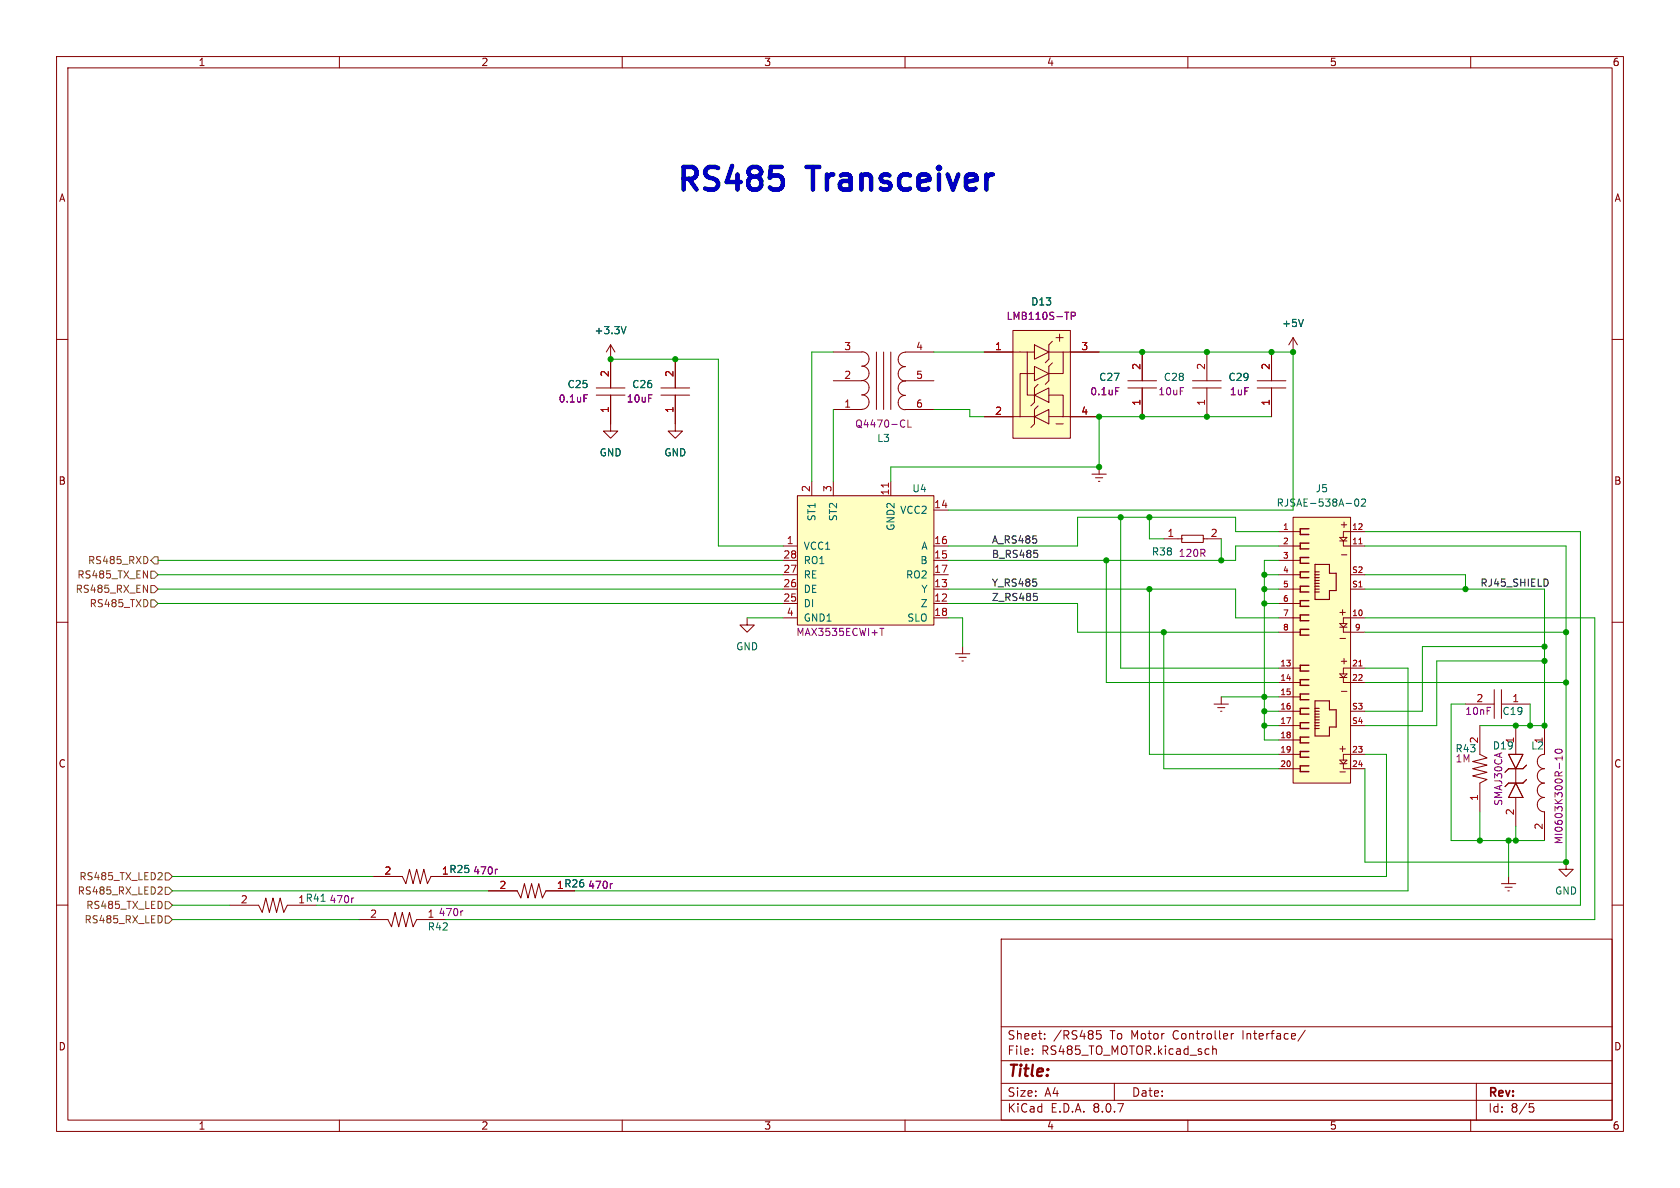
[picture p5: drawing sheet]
<svg xmlns="http://www.w3.org/2000/svg" width="297mm" height="210mm" viewBox="0 0 297 210" stroke-linecap="round" stroke-linejoin="round" font-family="sans-serif">
<g fill="none" stroke="#840000" stroke-width=".18">
<path d="M10 10h277v190h-277zM12 12h273v186h-273zM60 10v2M110 10v2M160 10v2M210 10v2M260 10v2M228.6 59.7l-.8 1.3M228.6 59.7v2.5M228.6 59.7l.8 1.3M10 60h2M105.4 68.6h5.1"/>
<path d="M105.4 69.9h5.1M107.9 63.5v5.1M107.9 69.9v5M116.8 68.6h5.1M116.8 69.9h5.1M119.4 63.5v5.1M119.4 69.9v5M210.8 68.6h5.1M210.8 67.3h5.1M213.4 62.2v5.1M213.4 68.6v5.1M222.2 68.6h5.1"/>
<path d="M222.2 67.3h5.1M224.8 62.2v5.1M224.8 68.6v5.1M285 60h2M205.7 95.3h3.2M208.9 94.6h3.8v1.3h-3.8zM208.9 95.3h.1M212.7 95.3h.1M212.7 95.3h3.2M10 110h2M168.9 115.6h2.5M169.5 116.2h1.3"/>
<path d="M170.1 116.8h.2M170.2 114.3v1.3M285 110h2M265.4 156.2h2.6M266.1 156.8h1.2M266.6 157.5h.2M266.7 154.9v1.3M10 160h2M177 166h108v32h-108zM285 160h2M60 198v2M110 198v2"/>
<path d="M160 198v2M177 194.5h108M177 191.5h108M177 187.5h108M177 181.5h108M182.5 186.3v.1M182.5 185.5v.1M184.7 183.6v.1M184.7 182.8v.1M194.6 182.2h-.7l-.1 .7 .2-.1h.5l.2 .3-.1 .5-.2 .1-.6-.1M197 191.5v3M210 198v2"/>
<path d="M214.4 184.9v1.5M214.4 185.5l.2-.1 .4 .1v.9M217.7 182.7v1M218.1 182.7l-.3 .1-.1 .2M230.7 182.1l-1.2 2M260 198v2M261 191.5v6.5M270.4 195.1h.7M270.5 195.7h.4l.3 .3-.2 .5-.5 .1"/>
</g>
<path d="M230.4 56.5l-.4 1.2" fill="none" stroke="#006464" stroke-width=".18"/>
<path d="M103.2 69.8h.6" fill="none" stroke="#840084" stroke-width=".18"/>
<path d="M141 87.6h24.1v22.9h-24.1z" fill="#ffffc2"/>
<g fill="none" stroke="#840000" stroke-width=".18">
<path d="M107.9 61l-.7 1.2M107.9 61v2.5M107.9 61l.8 1.2M138.4 96.5h2.6M138.4 99.1h2.6M141 87.6h24.1v22.9h-24.1zM143.5 85.1v2.5M147.3 85.1v2.5M157.5 85.1v2.5M165.1 96.5h2.5M165.1 90.2h2.5M165.1 99.1h2.5"/>
<path d="M193 83.8h2.6M193.7 84.5h1.2M194.2 85.1h.2M194.3 82.6v1.2M132.1 109.2v1.3h1.2l-1.2 1.3-1.3-1.3h1.3M138.4 106.7h2.6M138.4 104.1h2.6M138.4 101.6h2.6M138.4 109.2h2.6M165.1 106.7h2.5M165.1 104.1h2.5M165.1 101.6h2.5"/>
<path d="M165.1 109.2h2.5M214.6 124.5h2.6M215.3 125.1h1.2M215.8 125.7h.2M215.9 123.2v1.3M261.6 128.3v5.1l1.3 .6-2.6 .6 2.6 .7-2.6 .6 2.6 .6-2.6 .7 2.6 .6-1.3 .6v5.1M266.7 133.4h2.5l-1.2 2.5zM268 138.4l1.2 2.6h-2.5zM268 128.3v5.1M268 135.9v2.5M269.9 135.3l-.7 .6h-2.5l-.6 .6M269.9 137.8l-.7 .6h-2.5l-.6 .7"/>
<path d="M273 128.3v5.1a1.27 1.27 0 0 0-1.2 1.2 1.27 1.27 0 0 0 1.2 1.3 1.27 1.27 0 0 0-1.2 1.3 1.27 1.27 0 0 0 1.2 1.2 1.27 1.27 0 0 0-1.2 1.3 1.27 1.27 0 0 0 1.2 1.3 1.27 1.27 0 0 0-1.2 1.2 1.27 1.27 0 0 0 1.2 1.3v5.1M268 141v5.1M276.9 152.4v1.3h1.2l-1.2 1.2-1.3-1.2h1.3"/>
</g>
<path d="M157.1 85.4v.7" fill="none" stroke="#a90000" stroke-width=".18"/>
<path d="M155.5 111.1h.8M155.9 111.1v1.2M275 132.6a.75 .75 0 0 1 1.2 .3 .72 .72 0 0 1-1.3-.2zM275.7 134.9v1M276.2 133.6v.8M276.2 134h-1.3l.4 .4" fill="none" stroke="#840084" stroke-width=".18"/>
<path d="M110.7 57.7l-.5 1.3" fill="none" stroke="#006464" stroke-width=".18"/>
<path d="M179.1 58.4h10.1v19.1h-10.1z" fill="#ffffc2"/>
<g fill="none" stroke="#840000" stroke-width=".18">
<path d="M179.1 58.4h10.1v19.1h-10.1zM186.7 59.7h1.3M187.3 59.1v1.2M107.9 74.9v1.3h1.3l-1.3 1.3-1.2-1.3h1.2M119.4 74.9v1.3h1.2l-1.2 1.3-1.3-1.3h1.3M147.3 62.2h5.1M147.3 67.3h5.1M147.3 72.4h5.1M152.4 62.2a1.27 1.27 0 0 1 1.2 1.3 1.27 1.27 0 0 1-1.2 1.2 1.27 1.27 0 0 1 1.2 1.3 1.27 1.27 0 0 1-1.2 1.3 1.27 1.27 0 0 1 1.2 1.2 1.27 1.27 0 0 1-1.2 1.3 1.27 1.27 0 0 1 1.2 1.3 1.27 1.27 0 0 1-1.2 1.2M154.9 62.2v10.2M156.2 62.2v10.2M157.5 62.2v10.2"/>
<path d="M160 62.2h5.1M160 67.3h5.1M160 72.4h5.1M160.1 62.3a1.27 1.27 0 0 0-1.3 1.2 1.27 1.27 0 0 0 1.3 1.3 1.27 1.27 0 0 0-1.3 1.3 1.27 1.27 0 0 0 1.3 1.3 1.27 1.27 0 0 0-1.3 1.2 1.27 1.27 0 0 0 1.3 1.3 1.27 1.27 0 0 0-1.3 1.3 1.27 1.27 0 0 0 1.3 1.2M174 62.2h7.6v7.7h1.3M174 73.7h8.9M181.6 62.2h1.3M182.9 66h-2.6v7.7M182.9 64.8l2.5 1.2-2.5 1.3zM182.9 61l2.5 1.2-2.5 1.3zM182.9 73.7l2.5-1.3v2.5zM182.9 69.9l2.5-1.3v2.5z"/>
<path d="M183.5 71.8l-.6 .6v2.5l-.7 .7M183.5 67.9l-.6 .7v2.5l-.7 .7M185.4 69.9h2.6v3.8h-2.6M185.4 62.2h2.6v3.8h-2.6M186.1 64.1l-.7 .7v2.5l-.6 .6M186.1 60.3l-.7 .7v2.5l-.6 .6M186.7 74.9h1.3M188 73.7h6.3M188 62.2h6.3M199.4 68.6h5.1M199.4 67.3h5.1M201.9 62.2v5.1"/>
<path d="M201.9 68.6v5.1M259.1 124.5h5.1M264.2 121.9v5.1M265.4 121.9v5.1M265.4 124.5h5.1M66 154.9h5.1l.7 1.3 .6-2.5 .6 2.5 .7-2.5 .6 2.5 .6-2.5 .7 2.5 .6-1.3h5.1M86.4 157.5h5l.7 1.3 .6-2.6 .6 2.6 .7-2.6 .6 2.6 .6-2.6 .7 2.6 .6-1.3h5.1M40.6 160h5.1l.7 1.3 .6-2.5 .6 2.5 .7-2.5 .6 2.5 .6-2.5 .7 2.5 .6-1.3h5.1M63.5 162.6h5.1l.6 1.2 .6-2.5 .7 2.5 .6-2.5 .7 2.5 .6-2.5 .6 2.5 .7-1.2h5"/>
</g>
<path d="M189.4 55.9l.6-.1 .1-.2-.1-.3-.6-.1v1.3M159.7 74.2l.3 .2M160 75.4l-.3 .1M160.5 74.2v1.3h.6M197.2 68.5h.6M62.5 158.7l-.2 .1M87.9 153.7h-.2M108.3 156.2l-.3 .1M81.8 161l-.2 .1" fill="none" stroke="#840084" stroke-width=".18"/>
<path d="M56.8 159.3h.7" fill="none" stroke="#006464" stroke-width=".18"/>
<path d="M228.6 91.4h10.2v47h-10.2z" fill="#ffffc2"/>
<g fill="none" stroke="#840000" stroke-width=".25">
<path d="M231.4 93.5h-1.5v1h1.5M231.4 96h-1.5v1h1.5M231.4 98.6h-1.5v1h1.5M231.4 101.1h-1.5v1h1.5M231.4 103.6h-1.5v1h1.5M231.4 106.2h-1.5v1h1.5M231.4 108.7h-1.5v1h1.5M231.4 111.3h-1.5v1h1.5M231.4 117.6h-1.5v1h1.5M231.4 120.1h-1.5v1.1h1.5M231.4 122.7h-1.5v1h1.5M231.4 125.2h-1.5v1h1.5"/>
<path d="M231.4 127.8h-1.5v1h1.5M231.4 130.3h-1.5v1h1.5M231.4 132.8h-1.5v1.1h1.5M231.4 135.4h-1.5v1h1.5"/>
</g>
<g fill="none" stroke="#840000" stroke-width=".18">
<path d="M107.9 63.5v5.1M107.9 69.9v5M119.4 63.5v5.1M119.4 69.9v5M174 62.2h5.1M174 73.7h5.1M189.2 62.2h5.1M189.2 73.7h5.1M201.9 62.2v5.1M201.9 68.6v5.1M224.8 62.2v5.1M224.8 68.6v5.1"/>
<path d="M226.1 99.1h3.8M226.1 96.5h3.8M226.1 94h3.8M228.6 91.4h10.2v47h-10.2zM236.9 95h1.2l-.6 .6zM236.9 95.6h1.2M237.2 98.1h.9M237.5 95.6v.9h3.8M241.3 94h-3.8v1M226.1 118.1h3.8M226.1 111.8h3.8M226.1 109.2h3.8"/>
<path d="M226.1 106.7h3.8M226.1 104.1h3.8M226.1 101.6h3.8M236.9 119.1h1.2l-.6 .7zM236.9 110.2h1.2l-.6 .7zM236.9 119.8h1.2M236.9 110.9h1.2M236.9 112.9h1M237.5 119.8v.9h3.8M237.5 110.9v.9h3.8M238.8 104.1h2.5M238.8 101.6h2.5"/>
<path d="M238.8 109.2v2.6M241.3 118.1h-3.8v1M241.3 109.2h-3.8v1M226.1 135.9h3.8M226.1 133.4h3.8M226.1 130.8h3.8M226.1 128.3h3.8M226.1 125.7h3.8M226.1 123.2h3.8M226.1 120.7h3.8M236.9 134.4h1.2l-.6 .6zM236.9 135h1.2"/>
<path d="M236.9 136.5h.9M237.2 122.2h.9M237.5 135v.9h3.8M238.8 128.3h2.5M238.8 125.7h2.5M238.8 133.4v2.5M241.3 133.4h-3.8v1M66 154.9h5.1M76.2 154.9h5.1M86.4 157.5h5M96.5 157.5h5.1"/>
</g>
<g fill="none" stroke="#840000" stroke-width=".2">
<path d="M232.5 99.8h2.5v1.5h1.2v3.1h-1.2v1.6h-2.5zM232.5 104.6h.7M232.5 104.1h.7M232.5 103.6h.7M232.5 103.1h.7M232.5 102.6h.7M232.5 102.1h.7M232.5 101.6h.7M232.5 101.1h.7M232.5 123.9h2.5v1.6h1.2v3h-1.2v1.6h-2.5zM232.5 128.8h.7M232.5 128.3h.7"/>
<path d="M232.5 127.8h.7M232.5 127.3h.7M232.5 126.7h.7M232.5 126.2h.7M232.5 125.7h.7M232.5 125.2h.7"/>
</g>
<path d="M240.2 96.1h.6M240.2 117.7h.6" fill="none" stroke="#a90000" stroke-width=".18"/>
<path d="M110.7 57.7l-.5 1.3M230.4 56.5l-.4 1.2M239.6 88.3l.2-.1a.68 .68 0 0 1 .4 .6 .68 .68 0 0 1-.4 .7l-.2-.1-.1-.4zM240.7 88.3l.5-.1 .2 .4-.8 .9h.8" fill="none" stroke="#006464" stroke-width=".18"/>
<g fill="none" stroke="#725600" stroke-width=".18">
<path d="M26.1 98.7v.6M27.3 98.4h.6v1.3h-.6l-.6-.6zM25.4 103.4l.7 1.3v-1.3M26.7 106h.6l.6 .7-.6 .6h-.6zM26.7 103.5h.6l.6 .6-.6 .7h-.6zM26.7 101h.6l.6 .6-.6 .6h-.6zM28.1 156.8l.5 .1 .1 .3-.8 .9h.8M28.4 154.2l.3 .3-.1 .3-.7 .7h.8M29.2 159.4h.6l.7 .6-.7 .7h-.6zM29.2 154.3h.6l.7 .6-.7 .7h-.6zM29.2 156.8h.6l.7 .7-.7 .6h-.6zM28.6 162.2v.6"/>
<path d="M29.2 161.9h.6l.7 .7-.7 .6h-.6z"/>
</g>
<path d="M182.8 97.3h.6M183.3 97.8l.2 .2-.2 .5M182.7 104.9h.6M183.2 105.4l.2 .2v.3l-.2 .3M273.6 102.7v.6" fill="none" stroke="#0f0f0f" stroke-width=".18"/>
<path d="M136.3 29.5h1.9M138 31.2l.4 .6v.9l-.4 .6" fill="none" stroke="#0000c2" stroke-width=".8"/>
<g fill="none" stroke="#009600" stroke-width=".18">
<path d="M107.9 63.5h19.1v33h11.4M147.3 62.2h-3.8v22.9M147.3 72.4v12.7M165.1 72.4h6.3v1.3h2.6M165.1 62.2h8.9M194.3 62.2h34.3v28h-61M224.8 73.7h-30.5v8.9h-36.8v2.5M27.9 99.1h110.5M195.6 99.1v21.6h30.5M198.1 91.4v26.7h28M203.2 91.4v3.9h2.5M215.9 95.3v3.8"/>
<path d="M226.1 94h-7.7v-2.6h-27.9v5.1h-22.9M226.1 96.5h-7.7v2.6h-50.8M226.1 99.1h-2.6v31.7h2.6M241.3 94h38.1v66h-223.5M241.3 96.5h35.6v55.9h-35.6v-16.5M27.9 104.1h110.5M27.9 106.7h110.5M27.9 101.6h110.5M132.1 109.2h6.3M167.6 106.7h22.9v5.1h35.6M167.6 109.2h2.6v5.1M167.6 104.1h50.8v5.1h7.7"/>
<path d="M203.2 104.1v29.3h22.9M205.7 111.8v24.1h20.4M223.5 104.1h2.6M223.5 106.7h2.6M223.5 101.6h2.6M241.3 111.8h35.6M241.3 109.2h40.6v53.4h-203.2M241.3 104.1h31.7v24.2h-11.4M241.3 118.1h7.6v39.4h-147.3M241.3 101.6h17.8v2.5M273 116.8h-19v11.5h-12.7M273 114.3h-21.5v11.4h-10.2"/>
<path d="M215.9 123.2h10.2M223.5 128.3h2.6M223.5 125.7h2.6M241.3 133.4h3.8v21.5h-163.8M241.3 120.7h35.6M259.1 124.5h-2.6v24.1h16.5M270.5 124.5v3.8M30.5 154.9h35.5M30.5 157.5h55.9M261.6 143.5v5.1M266.7 148.6v6.3M268 146.1v2.5"/>
<path d="M30.5 160h10.1M30.5 162.6h33"/>
</g>
<path d="M189.4 55.9l.6-.1 .1-.2-.1-.3-.6-.1v1.3M103.2 69.8h.6M197.2 68.5h.6M87.9 153.7h-.2M108.3 156.2l-.3 .1" fill="none" stroke="#840084" stroke-width=".18"/>
<g fill="#009600" stroke="#009600" stroke-width=".18">
<circle cx="276.9" cy="120.7" r=".46"/>
<circle cx="270.5" cy="128.3" r=".46"/>
<circle cx="273" cy="128.3" r=".46"/>
<circle cx="273" cy="116.8" r=".46"/>
<circle cx="223.5" cy="128.3" r=".46"/>
<circle cx="223.5" cy="125.7" r=".46"/>
<circle cx="223.5" cy="123.2" r=".46"/>
<circle cx="213.4" cy="73.7" r=".46"/>
<circle cx="201.9" cy="73.7" r=".46"/>
<circle cx="213.4" cy="62.2" r=".46"/>
<circle cx="195.6" cy="99.1" r=".46"/>
<circle cx="198.1" cy="91.4" r=".46"/>
<circle cx="203.2" cy="91.4" r=".46"/>
<circle cx="201.9" cy="62.2" r=".46"/>
<circle cx="194.3" cy="73.7" r=".46"/>
<circle cx="215.9" cy="99.1" r=".46"/>
<circle cx="224.8" cy="62.2" r=".46"/>
<circle cx="228.6" cy="62.2" r=".46"/>
<circle cx="194.3" cy="82.6" r=".46"/>
<circle cx="268" cy="128.3" r=".46"/>
<circle cx="266.7" cy="148.6" r=".46"/>
<circle cx="268" cy="148.6" r=".46"/>
<circle cx="261.6" cy="148.6" r=".46"/>
<circle cx="276.9" cy="152.4" r=".46"/>
<circle cx="205.7" cy="111.8" r=".46"/>
<circle cx="203.2" cy="104.1" r=".46"/>
<circle cx="223.5" cy="106.7" r=".46"/>
<circle cx="223.5" cy="104.1" r=".46"/>
<circle cx="223.5" cy="101.6" r=".46"/>
<circle cx="107.9" cy="63.5" r=".46"/>
<circle cx="119.4" cy="63.5" r=".46"/>
<circle cx="273" cy="114.3" r=".46"/>
<circle cx="276.9" cy="111.8" r=".46"/>
<circle cx="259.1" cy="104.1" r=".46"/>
</g>
<g font-size="5.6" fill="#0000c2">
<text x="119.4" y="34">RS485</text>
<text x="143.3" y="34">Transceiver</text>
</g>
<text font-size="2.8" fill="#840000" x="178" y="190.9">Title:</text>
<g font-size="2.1" fill="#840000">
<text x="178" y="184">Sheet:</text>
<text x="186.2" y="184">/RS485</text>
<text x="196.3" y="184">To Motor</text>
<text x="207.6" y="184">Controller</text>
<text x="220.1" y="184">Interface/</text>
<text x="178" y="186.7">File:</text>
<text x="184.1" y="186.7">RS485_TO_MOTOR.kicad_sch</text>
<text x="178" y="196.9">KiCad</text>
<text x="178" y="194.1">Size:</text>
<text x="184.7" y="194.1">A4</text>
<text x="185.7" y="196.9">E.D.A.</text>
<text x="193.3" y="196.9">8.0.7</text>
<text x="200" y="194.1">Date:</text>
<text x="263" y="194.3">Rev:</text>
<text x="263" y="196.9">Id:</text>
<text x="267.1" y="196.9">8/5</text>
</g>
<g font-size="1.8" fill="#840000">
<text x="35" y="11.9">1</text>
<text x="85" y="11.9">2</text>
<text x="135" y="11.9">3</text>
<text x="185" y="11.9">4</text>
<text x="235" y="11.9">5</text>
<text x="285" y="11.9">6</text>
<text x="10.3" y="35.9">A</text>
<text x="285.3" y="35.9">A</text>
<text x="10.3" y="85.9">B</text>
<text x="285.3" y="85.9">B</text>
<text x="236.7" y="93.5">+</text>
<text x="236.5" y="109">+</text>
<text x="236.7" y="117.7">+</text>
<text x="10.3" y="135.9">C</text>
<text x="236.5" y="133.2">+</text>
<text x="285.3" y="135.9">C</text>
<text x="10.3" y="185.9">D</text>
<text x="285.3" y="185.9">D</text>
<text x="35" y="199.9">1</text>
<text x="85" y="199.9">2</text>
<text x="135" y="199.9">3</text>
<text x="185" y="199.9">4</text>
<text x="235" y="199.9">5</text>
<text x="285" y="199.9">6</text>
</g>
<g font-size="1.8" fill="#006464">
<text x="105" y="59.3">+3.3V</text>
<text x="182.2" y="54.2">D13</text>
<text x="226.6" y="58">+5V</text>
<text x="100.2" y="68.8">C25</text>
<text x="111.7" y="68.8">C26</text>
<text x="194.2" y="67.5">C27</text>
<text x="205.6" y="67.5">C28</text>
<text x="217.1" y="67.5">C29</text>
<text x="105.9" y="80.9">GND</text>
<text x="117.3" y="80.9">GND</text>
<text x="155" y="78.3">L3</text>
<text x="161.2" y="87.2">U4</text>
<text x="225.6" y="89.8">RJSAE-538A-02</text>
<text x="232.5" y="87.2">J5</text>
<text x="144.4" y="92.2" transform="rotate(-90 144.4 92.2)">ST1</text>
<text x="148.2" y="92.2" transform="rotate(-90 148.2 92.2)">ST2</text>
<text x="158.3" y="93.9" transform="rotate(-90 158.3 93.9)">GND2</text>
<text x="159" y="91">VCC2</text>
<text x="142" y="97.4">VCC1</text>
<text x="142" y="99.9">RO1</text>
<text x="162.6" y="99.9">B</text>
<text x="162.8" y="97.4">A</text>
<text x="203.5" y="98.4">R38</text>
<text x="142" y="107.5">DI</text>
<text x="142" y="105">DE</text>
<text x="142" y="102.5">RE</text>
<text x="160.1" y="102.5">RO2</text>
<text x="162.7" y="107.5">Z</text>
<text x="162.8" y="105">Y</text>
<text x="142" y="110.1">GND1</text>
<text x="160.3" y="110.1">SLO</text>
<text x="130" y="115.2">GND</text>
<text x="261.4" y="131.5" transform="rotate(-90 261.4 131.5)">2</text>
<text x="265.5" y="126.6">C19</text>
<text x="267.7" y="131.5" transform="rotate(-90 267.7 131.5)">1</text>
<text x="272.8" y="131.5" transform="rotate(-90 272.8 131.5)">1</text>
<text x="257.2" y="133.2">R43</text>
<text x="263.8" y="132.7">D19</text>
<text x="270.6" y="132.7">L2</text>
<text x="52.6" y="159.8">1 R41</text>
<text x="274.8" y="158.3">GND</text>
<text x="75.5" y="164.7">R42</text>
</g>
<g font-size="1.8" fill="#840084">
<text x="177.8" y="56.7">LMB110S-TP</text>
<text x="98.7" y="71.3">0.1uF</text>
<text x="110.7" y="71.3">10uF</text>
<text x="192.6" y="70.1">0.1uF</text>
<text x="204.7" y="70.1">10uF</text>
<text x="217.3" y="70.1">1uF</text>
<text x="151.1" y="75.8">Q4470-CL</text>
<text x="208.3" y="98.7">120R</text>
<text x="140.7" y="112.6">MAX3535ECWI+T</text>
<text x="258.9" y="126.6">10nF</text>
<text x="257.2" y="135">1M</text>
<text x="265.8" y="142.5" transform="rotate(-90 265.8 142.5)">SMAJ30CA</text>
<text x="276.5" y="149.3" transform="rotate(-90 276.5 149.3)">MI0603K300R-10</text>
<text x="83.5" y="154.8">470r</text>
<text x="58.1" y="159.9">470r</text>
<text x="103.9" y="157.3">470r</text>
<text x="77.4" y="162.2">470r</text>
</g>
<g font-size="1.8" fill="#a90000">
<text x="149.2" y="62">3</text>
<text x="161.9" y="62">4</text>
<text x="175.8" y="62">1</text>
<text x="191.1" y="62">3</text>
<text x="201.7" y="65.5" transform="rotate(-90 201.7 65.5)">2</text>
<text x="213.1" y="65.5" transform="rotate(-90 213.1 65.5)">2</text>
<text x="224.5" y="65.5" transform="rotate(-90 224.5 65.5)">2</text>
<text x="107.7" y="66.7" transform="rotate(-90 107.7 66.7)">2</text>
<text x="119.1" y="66.7" transform="rotate(-90 119.1 66.7)">2</text>
<text x="149.2" y="67.1">2</text>
<text x="161.9" y="67.1">5</text>
<text x="201.7" y="71.8" transform="rotate(-90 201.7 71.8)">1</text>
<text x="213.1" y="71.8" transform="rotate(-90 213.1 71.8)">1</text>
<text x="224.5" y="71.8" transform="rotate(-90 224.5 71.8)">1</text>
<text x="107.7" y="73.1" transform="rotate(-90 107.7 73.1)">1</text>
<text x="119.1" y="73.1" transform="rotate(-90 119.1 73.1)">1</text>
<text x="149.2" y="72.1">1</text>
<text x="161.9" y="72.1">6</text>
<text x="175.8" y="73.4">2</text>
<text x="191.1" y="73.4">4</text>
<text x="143.3" y="87.1" transform="rotate(-90 143.3 87.1)">2</text>
<text x="147.1" y="87.1" transform="rotate(-90 147.1 87.1)">3</text>
<text x="157.2" y="87.7" transform="rotate(-90 157.2 87.7)">11</text>
<text x="165.1" y="89.9">14</text>
<text x="206.3" y="95">1</text>
<text x="213.9" y="95">2</text>
<text x="138.4" y="101.3">27</text>
<text x="138.4" y="98.8">28</text>
<text x="139" y="96.3">1</text>
<text x="165.1" y="98.8">15</text>
<text x="165.1" y="96.3">16</text>
<text x="165.1" y="101.3">17</text>
<text x="138.4" y="106.4">25</text>
<text x="138.4" y="103.9">26</text>
<text x="165.1" y="106.4">12</text>
<text x="165.1" y="103.9">13</text>
<text x="139" y="109">4</text>
<text x="165.1" y="109">18</text>
<text x="260.9" y="124.2">2</text>
<text x="267.3" y="124.2">1</text>
<text x="261.4" y="141.7" transform="rotate(-90 261.4 141.7)">1</text>
<text x="267.7" y="144.2" transform="rotate(-90 267.7 144.2)">2</text>
<text x="272.8" y="146.8" transform="rotate(-90 272.8 146.8)">2</text>
<text x="67.9" y="154.7">2</text>
<text x="78" y="154.7">1 R25</text>
<text x="42.5" y="159.8">2</text>
<text x="88.2" y="157.2">2</text>
<text x="98.4" y="157.2">1 R26</text>
<text x="65.3" y="162.3">2</text>
<text x="75.5" y="162.3">1</text>
</g>
<g font-size="1.8" fill="#725600">
<text x="15.5" y="99.9">RS485_RXD</text>
<text x="13.3" y="105">RS485_RX_EN</text>
<text x="13.6" y="102.5">RS485_TX_EN</text>
<text x="15.8" y="107.5">RS485_TXD</text>
<text x="13.9" y="155.8">RS485_TX_LED2</text>
<text x="13.6" y="158.3">RS485_RX_LED2</text>
<text x="15.1" y="160.9">RS485_TX_LED</text>
<text x="14.8" y="163.4">RS485_RX_LED</text>
</g>
<g font-size="1.8" fill="#0f0f0f">
<text x="175.3" y="96.2">A_RS485</text>
<text x="175.3" y="98.7">B_RS485</text>
<text x="175.3" y="106.3">Z_RS485</text>
<text x="175.3" y="103.8">Y_RS485</text>
<text x="261.6" y="103.8">RJ45_SHIELD</text>
</g>
<g font-size="1.4" fill="#a90000">
<text x="226.7" y="93.7">1</text>
<text x="238.9" y="93.7">12</text>
<text x="226.7" y="96.3">2</text>
<text x="226.7" y="98.8">3</text>
<text x="226.7" y="101.3">4</text>
<text x="238.9" y="96.3">11</text>
<text x="238.9" y="101.3">S2</text>
<text x="226.7" y="103.9">5</text>
<text x="226.7" y="106.4">6</text>
<text x="238.9" y="103.9">S1</text>
<text x="226.7" y="109">7</text>
<text x="226.7" y="111.5">8</text>
<text x="238.9" y="109">10</text>
<text x="239.4" y="111.5">9</text>
<text x="226.2" y="117.9">13</text>
<text x="238.9" y="117.9">21</text>
<text x="226.2" y="120.4">14</text>
<text x="226.2" y="122.9">15</text>
<text x="226.2" y="125.5">16</text>
<text x="238.9" y="120.4">22</text>
<text x="238.9" y="125.5">S3</text>
<text x="226.2" y="128">17</text>
<text x="226.2" y="130.6">18</text>
<text x="238.9" y="128">S4</text>
<text x="226.2" y="133.1">19</text>
<text x="226.2" y="135.6">20</text>
<text x="238.9" y="133.1">23</text>
<text x="238.9" y="135.6">24</text>
</g>
</svg>
